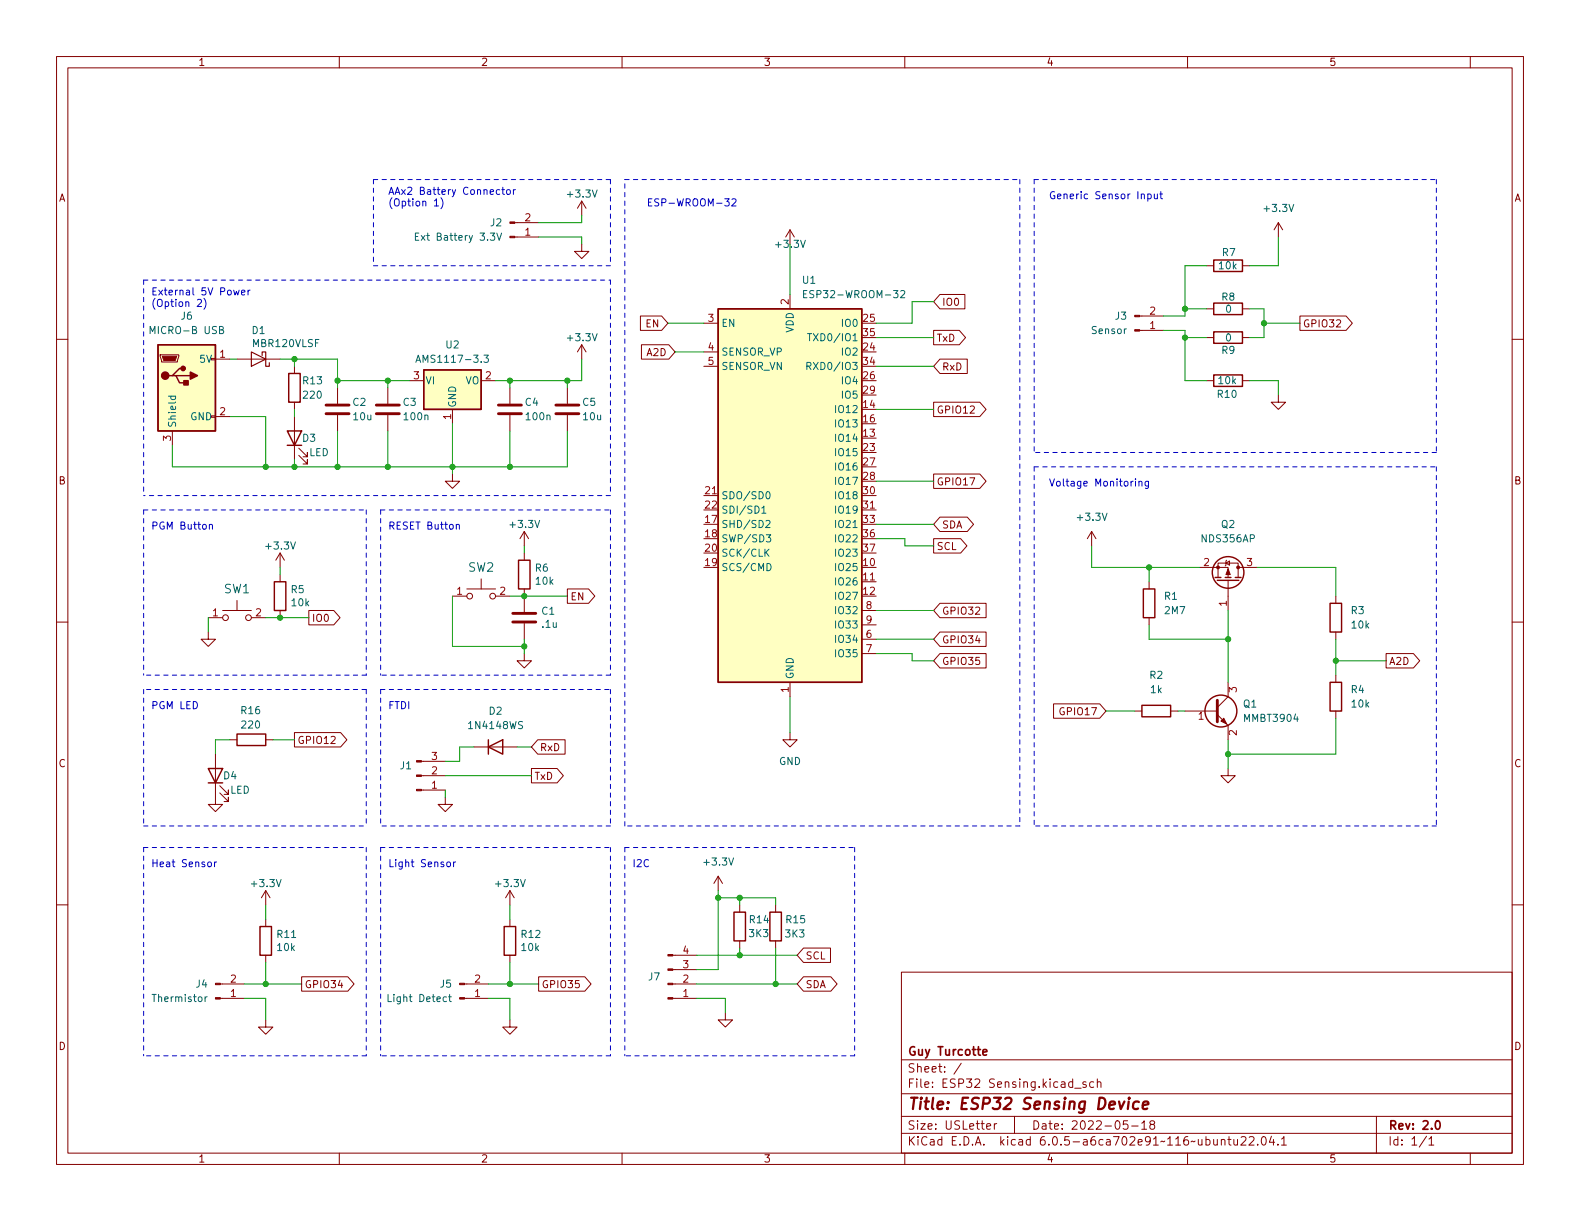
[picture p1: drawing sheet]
<svg xmlns="http://www.w3.org/2000/svg" width="279mm" height="216mm" viewBox="0 0 279 216" stroke-linecap="round" stroke-linejoin="round" font-family="sans-serif">
<g fill="none" stroke="#840000" stroke-width=".18">
<path d="M10 10h259.4v195.9h-259.4zM12 12h255.4v191.9h-255.4zM60 10v2M110 10v2M160 10v2M210 10v2M260 10v2M91 39.4h4.2M102.9 35.6v2.5M102.9 35.6l-.8 1.2M102.9 35.6l.7 1.2M226.1 39.4l-.8 1.2"/>
<path d="M226.1 39.4v2.5M226.1 39.4l.7 1.2M10 60h2M91 41.9h4.2M102.9 43.2v1.3h1.2l-1.2 1.2-1.3-1.2h1.3M113.2 55.9h3.8l1.1 1.3-1.1 1.2h-3.8zM124.5 57.2h2.5M139.7 40.6v2.6M139.7 52.1v2.5M139.7 40.6l-.8 1.3M139.7 40.6l.8 1.3M165.1 58.4h4.5l1.1 1.3-1.1 1.3h-4.5z"/>
<path d="M166.2 52.1h4.4v2.5h-4.4l-1.1-1.3zM201.5 55.9h4.2M201.5 58.4h4.2M213.4 47h1.2M213.4 54.6h1.2M213.4 59.7h1.2M219.7 47h1.3M219.7 54.6h1.3M219.7 59.7h1.3M229.9 55.9h8.1l1.1 1.3-1.1 1.2h-8.1zM267.4 60h2M28.3 62.7h3.3v.3l-.2 1h-2.8z"/>
<path d="M30.5 76.2v2.5M38.1 63.5h2.5M38.1 73.7h2.5M41.9 63.5h7.6M52.1 64.8v1.2M52.1 71.1v1.3M52.1 73.7v7.6M52.8 79.2l1.6 1.6v-.8v.8h-.8M59.7 68.6v2.8M59.7 73.4v2.8M68.6 68.6v2.8M68.6 73.4v2.8"/>
<path d="M72.4 67.3h2.5M80 72.4v2.5M85.1 67.3h2.5M90.2 68.6v2.8M90.2 73.4v2.8M100.3 68.6v2.8M100.3 73.4v2.8M102.9 61l-.8 1.2M102.9 61v2.5M102.9 61l.7 1.2M113.4 61h4.9l1.1 1.2-1.1 1.3h-4.9zM124.5 62.2h2.5"/>
<path d="M124.5 64.8h2.5M165.1 71.1h8.2l1.1 1.3-1.1 1.3h-8.2zM166.2 63.5h4.8v2.5h-4.8l-1.1-1.2zM213.4 67.3h1.2M219.7 67.3h1.3M226.1 69.9v1.2h1.2l-1.2 1.3-1.3-1.3h1.3M49.5 97.8l-.7 1.3M49.5 97.8v2.5M49.5 97.8l.8 1.3M52.8 80.5l1.6 1.5v-.7v.7h-.8M80 83.8v1.3h1.3l-1.3 1.3-1.3-1.3h1.3M92.7 94v2.5"/>
<path d="M92.7 97.8v1.3M92.7 94l-.8 1.3M92.7 94l.8 1.3M124.5 87.6h2.5M152.4 90.2h2.5M165.1 83.8h8.2l1.1 1.3-1.1 1.3h-8.2zM165.1 95.2h4.8l1.1 1.3-1.1 1.3h-4.8zM166.2 91.4h4.8l1.2 1.3-1.2 1.3h-4.8l-1.1-1.3zM193 94l-.7 1.3M193 94v2.5M193 94l.8 1.3M216.8 99.6l.6-.4v.7z"/>
<path d="M216.9 99.1l-.1 .1v.7l-.1 .2M10 110h2M36.8 111.8v1.2h1.3l-1.3 1.3-1.2-1.3h1.2M36.8 109.2h2.6M39.4 108h5M41.9 106.2v1.8M44.4 109.2h2.6M49.5 101.6v1.3M49.5 108v1.2M54.6 107.9h4.4l1.1 1.3-1.1 1.3h-4.4zM80 105.4h2.5M82.5 104.1h5.1"/>
<path d="M85.1 102.4v1.7M87.6 105.4h2.6M92.7 115.6v1.2h1.3l-1.3 1.3-1.3-1.3h1.3M92.7 104.1v4.1M92.7 110.2v2.8M100.3 104.1h3.8l1.1 1.3-1.1 1.3h-3.8zM152.4 108h2.5M152.4 102.9h2.5M152.4 113h2.5M152.4 115.6h2.5M152.4 110.5h2.5M166.2 106.7h8.2v2.5h-8.2l-1.1-1.2z"/>
<path d="M166.2 115.6h8.2v2.5h-8.2l-1.1-1.3zM166.2 111.8h8.2v2.5h-8.2l-1.1-1.3zM203.2 102.9v1.2M203.2 109.2v1.3M212.1 100.3h5.1v1.8M215.4 102.1v-2.5h3.5v2.5M217.2 102.6v5.4M218.9 100.3h3.3M236.2 105.4v1.3M236.2 111.8v1.2M236.2 119.4v1.3M245.1 115.6h4.8l1.2 1.2-1.2 1.3h-4.8z"/>
<path d="M267.4 110h2M38.1 133.4v8.8h1.3l-1.3 1.3-1.3-1.3h1.3M38.9 138.9l1.5 1.6v-.8v.8h-.8M40.6 130.8h1.3M47 130.8h1.3M52.1 129.5h8.1l1.1 1.3-1.1 1.3h-8.1zM74.5 134.6h4.2M74.5 137.2h4.2M74.5 139.7h4.2M83.8 132.1h7.6M94 135.9h4.5l1.1 1.3-1.1 1.2h-4.5zM95.1 130.8h4.8v2.6h-4.8l-1.1-1.3z"/>
<path d="M139.7 129.5v1.3h1.3l-1.3 1.3-1.3-1.3h1.3M139.7 120.7v2.5M186.3 124.5h8.2l1.1 1.2-1.1 1.3h-8.2zM200.7 125.7h1.2M207 125.7h1.3M209.5 125.7h5.8M215.3 126.4l1.9 1.9v2.5M217.2 135.9v1.3h1.2l-1.2 1.2-1.3-1.2h1.3M217.2 120.7v2.5l-1.9 1.9M236.2 125.7v1.3M10 160h2M38.9 140.2l1.5 1.5v-.7v.7h-.8"/>
<path d="M47 157.5l-.8 1.3M47 157.5v2.5M47 157.5l.8 1.3M78.7 141v1.2h1.3l-1.3 1.3-1.2-1.3h1.2M90.2 157.5v2.5M90.2 157.5l-.8 1.3M90.2 157.5l.7 1.3M127 154.9l-.8 1.3M127 154.9v2.6M127 154.9l.8 1.3M267.4 160h2M39 174h4.2"/>
<path d="M39 176.5h4.2M47 162.6v1.2M47 168.9v1.3M53.3 172.7h8.2l1.1 1.3-1.1 1.3h-8.2zM82.1 174h4.3M82.1 176.5h4.3M90.2 162.6v1.2M90.2 168.9v1.3M95.2 172.7h8.2l1.1 1.3-1.1 1.3h-8.2zM119 174h4.2M119 176.5h4.2M119 168.9h4.2"/>
<path d="M119 171.5h4.2M128.3 179.1v1.2h1.2l-1.2 1.3-1.3-1.3h1.3M130.8 160v1.3M130.8 166.4v1.2M137.2 160v1.3M137.2 166.4v1.2M142.1 167.6h4.8v2.6h-4.8l-1.1-1.3zM142.1 172.7h4.8l1.1 1.3-1.1 1.3h-4.8l-1.1-1.3zM159.4 171.9h108v32h-108zM47 180.3v1.3h1.3l-1.3 1.3-1.3-1.3h1.3M90.2 180.3v1.3h1.2l-1.2 1.3-1.3-1.3h1.3M159.4 197.4h108"/>
<path d="M159.4 193.4h108M159.4 187.4h108M170 188l-1.3 1.9M174.5 199.2l.7-.2-.1-.3h-.4l-.2 .2v.7h.6M175.8 198.7v1M176.3 198.7h-.3l-.2 .3M179.4 197.4v3M190 192.4h1.2M192 191.4l-.3-.1-.2 .2v.2l.5 .2v.3h-.5M193.4 191.4l-.4-.1-.3 .3v.4l.1 .2h.6M194 191.4l.3-.1 .3 .1 .1 .9M194 190.8v1.5"/>
<path d="M199.4 198.2h-.7l-.1 .7 .2-.2 .5 .1 .2 .2-.1 .5-.2 .2-.6-.2M200.1 199.1h1.2M201.9 198.6l.4-.4v1.5M201.9 199.7h.9M203.6 198.8l-.3-.3 .1-.2 .2-.1h.4l.2 .3-.1 .2-.6 .2-.2 .2 .1 .4 .2 .2 .4-.1 .2-.2-.1-.4-.2-.2M243.4 197.4v6.5M60 203.9v2M110 203.9v2M159.4 200.4h108M160 203.9v2M210 203.9v2M216 201.6l.2-.1h.3l.1 1"/>
<path d="M216 201.5v1M217.1 201.5h.6M217.3 201v1.3l.4 .2M218.2 201.5l.1 .9 .3 .1 .2-.2M218.8 201.5v1M219.5 201.1l.5-.1 .3 .1v.3l-.9 1.1h.9M220.9 201.1l.6-.1 .2 .1 .1 .3-1 1.1h1M222.4 202.3v.2M223.2 201.1l.2-.1a.81 .81 0 0 1 .6 .6 .81 .81 0 0 1-.3 .8l-.2 .1a.81 .81 0 0 1-.3-1.4zM224.8 200.9l-.3 1.1h.9M225.2 201.5v1M226 202.3v.2"/>
<path d="M226.6 201.4l.4-.4v1.5M226.6 202.5h.9M252.3 200.9l-1.3 1.9M252.7 201.4l.4-.4v1.5M252.7 202.5h.8M260 203.9v2"/>
<circle cx="39.9" cy="109.2" r=".51"/>
<circle cx="43.9" cy="109.2" r=".51"/>
<circle cx="83.1" cy="105.4" r=".51"/>
<circle cx="87.1" cy="105.4" r=".51"/>
</g>
<path d="M173.8 186.1l.7-.2v-.2l-.5-.1-.2 .2 .1 .7h.6M254 198.2h.2a.82 .82 0 0 1 .6 .6 .82 .82 0 0 1-.3 .8l-.2 .1a.81 .81 0 0 1-.6-.6 .81 .81 0 0 1 .3-.9z" fill="none" stroke="#840000" stroke-width=".3"/>
<path d="M199.6 194.8l-.2 1.3M199.7 194.1l-.1 .1 .1 .1 .1-.1-.1-.1v.2M201.4 194.9a.66 .66 0 0 0-1 .3l-.1 .5 .2 .3 .2 .1 .6-.1M202.1 195.4l1-.2-.1-.3-.5-.1-.4 .3v.9l.2 .1 .6-.1" fill="none" stroke="#840000" stroke-width=".4"/>
<g fill="#ffffc2" stroke="#ffffc2" stroke-width=".18">
<path d="M74.9 65.4h10.2v7h-10.2z"/>
<path d="M27.9 61h10.2v15.2h-10.2z"/>
<path d="M127 54.6h25.4v66.1h-25.4z"/>
</g>
<g fill="none" stroke="#840000" stroke-width=".25">
<path d="M127 54.6h25.4v66.1h-25.4zM214.6 46h5.1v2h-5.1zM214.6 53.6h5.1v2h-5.1zM214.6 58.7h5.1v2h-5.1zM27.9 61h10.2v15.2h-10.2zM30.5 66.4h.6l.6 1.3h1.3M31.1 66.4h2.6M32.4 65.2h-.7l-1.2 1.2h-.7M50.8 76.2h2.5l-1.2 2.5zM50.8 78.7h2.5M51.1 66h2v5.1h-2zM74.9 65.4h10.2v7h-10.2z"/>
<path d="M214.6 66.3h5.1v2h-5.1zM91.7 99.1h2v5h-2zM48.5 102.9h2v5.1h-2zM202.2 104.1h2v5.1h-2zM214.9 102.1h1M215.3 102.6h3.8M216.7 102.1h1M218.4 102.1h1.1M235.2 106.7h2v5.1h-2zM36.8 135.9h2.6l-1.3 2.5zM36.8 138.4h2.6M41.9 129.8h5.1v2h-5.1z"/>
<path d="M86.4 132.1l2.5-1.3v2.6zM86.4 130.8v2.6M201.9 124.7h5.1v2h-5.1zM235.2 120.7h2v5h-2zM46 163.8h2v5.1h-2zM89.2 163.8h2v5.1h-2zM129.8 161.3h2v5.1h-2zM136.1 161.3h2.1v5.1h-2.1z"/>
<circle cx="217.2" cy="101.2" r="2.79"/>
<circle cx="215.9" cy="125.7" r="2.82"/>
</g>
<g fill="none" stroke="#006464" stroke-width=".18">
<path d="M38.8 58.3h.6l.1-.2-.1-.3-.6-.1v1.3h.5l.2-.1 .1-.3-.4-.3M73.5 41.8h.4M74.1 41.2h-.6v1.3h.6M87.9 41.2l.4 1.3 .4-1.3M142.1 52h.4M142.7 51.4h-.6v1.2h.6M142.8 59h.7M143.2 59v1.3M159.3 51.5l.5-.1 .2 .3-.8 .9h.8M29.8 70.1h1.3M30.3 70.1l-.1 .3 .2 .3 .6-.2v-.4M73.5 64.1l.5-1.3 .4 1.3"/>
<path d="M73.7 63.7h.6M85.6 62.8h.8l-.5 .5 .4 .1v.6l-.2 .1-.5-.1M142.7 64.7h.6l.1-.2-.1-.3-.6-.1v1.2M143 64.7l.4 .6M134.7 89.8l.4-.3v1.2M134.7 90.7h.7M135.4 92.1l.5-.1 .3 .4-.8 .9h.8M135.4 97.6l.6 .8M135.5 94.6h.8l-.4 .4 .3 .2v.5l-.1 .1-.6-.1M135.6 87.1l.1-.2a.68 .68 0 0 1 .5 .7 .68 .68 0 0 1-.5 .6l-.1-.1-.2-.4zM135.6 99.6a.64 .64 0 0 1 .8 .7 .64 .64 0 0 1-.8 .6zM136 97.1l-.7 .7"/>
<path d="M36.3 176.3v.8M36.6 176.3l-.3 .2M79.3 176.3h.5M79.5 175.8v1.1l.3 .2"/>
</g>
<g fill="#840000" stroke="#840000" stroke-width=".25">
<path d="M33.7 65.8l1.2 .6-1.2 .7z"/>
<path d="M32.5 67.3h.8v.8h-.8z"/>
<circle cx="29.2" cy="66.4" r=".63"/>
<circle cx="32.4" cy="65.2" r=".38"/>
</g>
<g fill="#840000" stroke="#840000" stroke-width=".18">
<path d="M28.7 63h2.5l-.2 .8h-2z"/>
<path d="M217.2 100.6l.4 1h-.8z"/>
<path d="M73.7 134.5h.8v.2h-.8z"/>
<path d="M73.7 137h.8v.3h-.8z"/>
<path d="M73.7 139.6h.8v.2h-.8z"/>
<path d="M81.3 173.9h.8v.2h-.8z"/>
<path d="M81.3 176.4h.8v.3h-.8z"/>
<path d="M118.1 168.8h.9v.2h-.9z"/>
<path d="M118.1 171.3h.9v.3h-.9z"/>
<path d="M118.1 173.9h.9v.2h-.9z"/>
<path d="M118.1 176.4h.9v.3h-.9z"/>
<path d="M215.9 127.5l.5-.5 .5 1z"/>
<path d="M90.2 39.2h.8v.3h-.8z"/>
<path d="M90.2 41.8h.8v.2h-.8z"/>
<path d="M38.1 173.9h.9v.2h-.9z"/>
<path d="M38.1 176.4h.9v.3h-.9z"/>
<path d="M200.7 55.8h.8v.2h-.8z"/>
<path d="M200.7 58.3h.8v.2h-.8z"/>
<circle cx="215.4" cy="100.3" r=".25"/>
<circle cx="218.9" cy="100.3" r=".25"/>
</g>
<path d="M57.7 73.2h4M57.7 71.6h4M66.5 73.2h4.1M66.5 71.6h4.1M88.1 73.2h4.1M88.1 71.6h4.1M98.3 73.2h4.1M98.3 71.6h4.1M90.7 110h4M90.7 108.5h4M215.3 123.8v3.8" fill="none" stroke="#840000" stroke-width=".51"/>
<path d="M44.4 62.2l2.6 1.3-2.6 1.3zM46.4 62.9v-.7h.6v2.6h.6v-.7" fill="none" stroke="#840000" stroke-width=".2"/>
<g fill="none" stroke="#0000c2" stroke-width=".18">
<path d="M76.8 35.5l.4-.3v1.2M76.8 36.4h.7M78 35a1.46 1.46 0 0 1 0 1.9M88.4 33.6l-.4-.1-.2 .3 .1 .5h.5M88.7 33.5h.5M88.9 33.1v1.1l.3 .2M89.7 33.6l.3-.1 .2 .3v.3l-.2 .3-.3-.1-.1-.2zM90.8 33.5v.9M91.2 33.5l-.4 .3M128.2 35.2h.8l-.5 .4 .4 .2v.5l-.2 .1-.5-.1M129.4 35.3l.5-.1 .3 .3-.8 .9h.8M203 34.4l.3-.1 .3 .2-.1 .6h-.5"/>
<path d="M203 34.3v1.3M204.1 34.3l.1 .8 .3 .1 .2-.2M204.7 34.3v.9M205.1 34.3h.5M205.3 33.9v1.1l.3 .2M34.9 53.1l.5-.2 .2 .4-.7 .9h.7M36.1 52.7a1.46 1.46 0 0 1 0 2M41.3 51.3l.3 .9 .2-.6 .2 .6 .3-.9M42.7 51.7l.6-.1v-.2l-.4-.1-.2 .2 .1 .6h.5M43.9 51.3v.9M44.2 51.3l-.3 .3M37 92.8l.2-.1 .3 .1 .1 .8"/>
<path d="M37 92.7v.9M80.7 92.8l.2-.1 .3 .1v.8M80.7 92.7v.9M200.8 84.7v.1M200.8 85.1v.9M201.4 85.2l.2-.1 .3 .1v.8M201.4 85.1v.9M203.1 85.1v1l-.2 .3-.3-.1M203.1 85.2l-.4-.1-.2 .2 .1 .6h.5M36.8 152.5l.3-.1 .3 .3v.3l-.3 .3-.3-.1-.1-.2zM37.9 152.4v.9M38.3 152.4l-.4 .3"/>
<path d="M79.1 152.5l.3-.1 .3 .3v.3l-.3 .3-.3-.1-.1-.2zM80.2 152.4v.9M80.6 152.4l-.4 .3"/>
</g>
<g fill="none" stroke="#0000c2" stroke-width=".18" stroke-dasharray=".8 .8">
<path d="M66 31.8h41.9M66 31.8v15.2M107.9 31.8v15.2M110.5 31.8h69.8M180.3 31.8v114.3M182.9 31.8v48.2M182.9 31.8h71.1M254 31.8v48.2M25.4 49.5v38.1M25.4 49.5h82.5M107.9 49.5v38.1M107.9 47h-41.9"/>
<path d="M25.4 90.2h39.4M25.4 90.2v29.2M64.8 90.2v29.2M67.3 90.2v29.2M67.3 90.2h40.6M107.9 90.2v29.2M107.9 87.6h-82.5M182.9 82.6v63.5M182.9 82.6h71.1M254 82.6v63.5M254 80h-71.1M64.8 119.4h-39.4"/>
<path d="M107.9 119.4h-40.6M25.4 121.9v24.2M64.8 121.9h-39.4M64.8 121.9v24.2M67.3 121.9v24.2M67.3 121.9h40.6M107.9 121.9v24.2M25.4 146.1h39.4M25.4 149.9h39.4M25.4 149.9v36.8M64.8 149.9v36.8M67.3 149.9h40.6"/>
<path d="M67.3 149.9v36.8M107.9 149.9v36.8M107.9 146.1h-40.6M110.5 149.9h40.6M110.5 146.1v-114.3M110.5 149.9v36.8M151.1 149.9v36.8M180.3 146.1h-69.8M254 146.1h-71.1M64.8 186.7h-39.4M107.9 186.7h-40.6M151.1 186.7h-40.6"/>
</g>
<g fill="none" stroke="#009600" stroke-width=".18">
<path d="M102.9 38.1v1.3h-7.7M95.2 41.9h7.7v1.3M118.1 57.2h6.4M139.7 43.2v8.9M154.9 59.7h10.2M165.1 53.3h-3.8v3.9h-6.4M205.7 58.4h3.8v8.9h3.9M209.5 59.7h3.9M209.5 54.6h3.9M213.4 47h-3.9v8.9h-3.8M221 54.6h2.5v5.1h-2.5M223.5 57.2h6.4"/>
<path d="M226.1 41.9v5.1h-5.1M40.6 63.5h1.3M40.6 73.7h6.4v8.9M49.5 63.5h10.2v5.1M52.1 63.5v1.3M52.1 72.4v1.3M59.7 67.3h12.7M59.7 76.2v6.4M68.6 67.3v1.3M68.6 76.2v6.4M80 74.9v8.9M90.2 67.3v1.3"/>
<path d="M90.2 76.2v6.4M100.3 76.2v6.4h-69.8v-3.9M100.3 67.3v1.3M102.9 63.5v3.8h-15.3M119.4 62.2h5.1M154.9 72.4h10.2M154.9 64.8h10.2M221 67.3h5.1v2.6M52.1 81.3v1.3M92.7 96.5v1.3M154.9 95.3h5.1v1.2h5.1M154.9 85.1h10.2"/>
<path d="M154.9 92.7h10.2M193 96.5v3.8h19.1M36.8 109.2v2.6M47 109.2h7.6M49.5 100.3v1.3M80 105.4v8.9h12.7M90.2 105.4h10.1M92.7 113v2.6M154.9 115.6h6.4v1.2h3.8M154.9 113h10.2M154.9 108h10.2M203.2 110.5v2.5h14"/>
<path d="M203.2 100.3v2.6M217.2 108v12.7M222.2 100.3h14v5.1M236.2 116.8h8.9M236.2 113v6.4M40.6 130.8h-2.5v2.6M48.3 130.8h3.8M78.7 137.2h15.3M78.7 139.7v1.3M83.8 132.1h-2.5v2.5h-2.6M91.4 132.1h2.6M139.7 123.2v6.3"/>
<path d="M195.6 125.7h5.1M208.3 125.7h1.2M217.2 130.8v5.1M236.2 127v6.4h-19M127 158.8h10.2v1.2M127 157.5v14h-3.8M130.8 158.8v1.2M43.2 176.5h3.8v3.8M43.2 174h10.1M47 160v2.6M47 170.2v3.8M86.4 174h8.8"/>
<path d="M86.4 176.5h3.8v3.8M90.2 160v2.6M90.2 170.2v3.8M123.2 168.9h17.8M123.2 174h17.8M123.2 176.5h5.1v2.6M130.8 167.6v1.3M137.2 167.6v6.4"/>
</g>
<g fill="#009600" stroke="#009600" stroke-width=".18">
<circle cx="47" cy="174" r=".46"/>
<circle cx="52.1" cy="82.6" r=".46"/>
<circle cx="59.7" cy="82.6" r=".46"/>
<circle cx="68.6" cy="67.3" r=".46"/>
<circle cx="68.6" cy="82.6" r=".46"/>
<circle cx="52.1" cy="63.5" r=".46"/>
<circle cx="59.7" cy="67.3" r=".46"/>
<circle cx="92.7" cy="114.3" r=".46"/>
<circle cx="90.2" cy="67.3" r=".46"/>
<circle cx="90.2" cy="82.6" r=".46"/>
<circle cx="80" cy="82.6" r=".46"/>
<circle cx="100.3" cy="67.3" r=".46"/>
<circle cx="90.2" cy="174" r=".46"/>
<circle cx="130.8" cy="158.8" r=".46"/>
<circle cx="92.7" cy="105.4" r=".46"/>
<circle cx="127" cy="158.8" r=".46"/>
<circle cx="47" cy="82.6" r=".46"/>
<circle cx="49.5" cy="109.2" r=".46"/>
<circle cx="236.2" cy="116.8" r=".46"/>
<circle cx="137.2" cy="174" r=".46"/>
<circle cx="217.2" cy="133.4" r=".46"/>
<circle cx="217.2" cy="113" r=".46"/>
<circle cx="203.2" cy="100.3" r=".46"/>
<circle cx="130.8" cy="168.9" r=".46"/>
<circle cx="209.5" cy="54.6" r=".46"/>
<circle cx="209.5" cy="59.7" r=".46"/>
<circle cx="223.5" cy="57.2" r=".46"/>
</g>
<text font-size="2.8" fill="#840000" x="160.4" y="196.2">Title: ESP32 Sensing Device</text>
<g font-size="2.1" fill="#006464">
<text x="82.8" y="101.1">SW2</text>
<text x="39.6" y="104.9">SW1</text>
</g>
<g font-size="2.1" fill="#840000">
<text x="160.4" y="189.7">Sheet: /</text>
<text x="160.4" y="186.7">Guy Turcotte</text>
<text x="160.4" y="192.4">File: ESP32 Sensing.kicad_sch</text>
<text x="160.4" y="202.5">KiCad E.D.A. kicad 6.0.5-a6ca702e91~116~ubuntu22.04.1</text>
<text x="160.4" y="199.7">Size: USLetter</text>
<text x="182.4" y="199.7">Date: 2022-05-18</text>
<text x="245.4" y="199.7">Rev: 2.0</text>
<text x="245.4" y="202.5">Id: 1/1</text>
</g>
<g font-size="1.8" fill="#840000">
<text x="35" y="11.6">1</text>
<text x="85" y="11.6">2</text>
<text x="135" y="11.6">3</text>
<text x="185" y="11.6">4</text>
<text x="235" y="11.6">5</text>
<text x="10.3" y="35.6">A</text>
<text x="267.7" y="35.6">A</text>
<text x="114.2" y="57.9">EN</text>
<text x="166.5" y="54.1">IO0</text>
<text x="230.3" y="57.9">GPIO32</text>
<text x="114.4" y="63">A2D</text>
<text x="165.6" y="60.4">TxD</text>
<text x="166.5" y="65.5">RxD</text>
<text x="165.6" y="73.1">GPIO12</text>
<text x="10.3" y="85.7">B</text>
<text x="165.6" y="85.8">GPIO17</text>
<text x="267.7" y="85.7">B</text>
<text x="166.5" y="93.4">SDA</text>
<text x="165.6" y="97.2">SCL</text>
<text x="100.8" y="106.1">EN</text>
<text x="55.1" y="109.9">IO0</text>
<text x="166.5" y="108.7">GPIO32</text>
<text x="166.5" y="113.8">GPIO34</text>
<text x="166.5" y="117.6">GPIO35</text>
<text x="245.6" y="117.6">A2D</text>
<text x="52.5" y="131.5">GPIO12</text>
<text x="187.8" y="126.5">GPIO17</text>
<text x="10.3" y="135.6">C</text>
<text x="94.5" y="137.9">TxD</text>
<text x="95.4" y="132.8">RxD</text>
<text x="267.7" y="135.6">C</text>
<text x="142.4" y="169.6">SCL</text>
<text x="53.8" y="174.7">GPIO34</text>
<text x="95.7" y="174.7">GPIO35</text>
<text x="142.4" y="174.7">SDA</text>
<text x="10.3" y="185.7">D</text>
<text x="267.7" y="185.7">D</text>
<text x="35" y="205.6">1</text>
<text x="85" y="205.6">2</text>
<text x="135" y="205.6">3</text>
<text x="185" y="205.6">4</text>
<text x="235" y="205.6">5</text>
</g>
<g font-size="1.8" fill="#0000c2">
<text x="68.6" y="34.4">AAx2 Battery Connector</text>
<text x="185.4" y="35.2">Generic Sensor Input</text>
<text x="68.6" y="36.5">(Option 1)</text>
<text x="114.3" y="36.5">ESP-WROOM-32</text>
<text x="26.7" y="52.2">External 5V Power</text>
<text x="26.7" y="54.3">(Option 2)</text>
<text x="185.4" y="86">Voltage Monitoring</text>
<text x="26.7" y="93.6">PGM Button</text>
<text x="68.6" y="93.6">RESET Button</text>
<text x="26.7" y="125.4">PGM LED</text>
<text x="68.6" y="125.4">FTDI</text>
<text x="26.7" y="153.3">Heat Sensor</text>
<text x="68.6" y="153.3">Light Sensor</text>
<text x="111.8" y="153.3">I2C</text>
</g>
<g font-size="1.8" fill="#006464">
<text x="100.5" y="34.9">+3.3V</text>
<text x="86.7" y="40">J2</text>
<text x="223.7" y="37.5">+3.3V</text>
<text x="74.3" y="42.5">Ext Battery 3.3V</text>
<text x="137.4" y="43.8">+3.3V</text>
<text x="215.6" y="47.6">10k</text>
<text x="216.2" y="45.3">R7</text>
<text x="141.9" y="50.2">U1</text>
<text x="143.1" y="52.7">ESP32-WROOM-32</text>
<text x="216.1" y="53.1">R8</text>
<text x="27" y="59.1">MICRO-B USB</text>
<text x="32" y="56.5">J6</text>
<text x="44.6" y="59.1">D1</text>
<text x="127.5" y="57.8">EN</text>
<text x="140.3" y="58.9" transform="rotate(-90 140.3 58.9)">VDD</text>
<text x="149" y="57.8">IO0</text>
<text x="193.1" y="59.1">Sensor</text>
<text x="197.2" y="56.5">J3</text>
<text x="216.8" y="55.3">0</text>
<text x="35.4" y="64.1">5V</text>
<text x="44.8" y="61.4">MBR120VLSF</text>
<text x="74.6" y="64.1">AMS1117-3.3</text>
<text x="78.9" y="61.6">U2</text>
<text x="100.5" y="60.3">+3.3V</text>
<text x="127.5" y="62.9">SENSOR_VP</text>
<text x="127.5" y="65.4">SENSOR_VN</text>
<text x="143.8" y="65.4">RXD0/IO3</text>
<text x="144" y="60.3">TXD0/IO1</text>
<text x="149" y="62.9">IO2</text>
<text x="216.1" y="62.6">R9</text>
<text x="216.7" y="60.4">0</text>
<text x="53.6" y="67.9">R13</text>
<text x="53.8" y="70.5">220</text>
<text x="62.4" y="71.8">C2</text>
<text x="71.3" y="71.8">C3</text>
<text x="75.2" y="67.9">VI</text>
<text x="82.3" y="67.9">VO</text>
<text x="92.9" y="71.8">C4</text>
<text x="103.1" y="71.8">C5</text>
<text x="149" y="67.9">IO4</text>
<text x="149" y="70.5">IO5</text>
<text x="215.4" y="70.3">R10</text>
<text x="215.5" y="67.9">10k</text>
<text x="31.1" y="75.7" transform="rotate(-90 31.1 75.7)">Shield</text>
<text x="33.7" y="74.3">GND</text>
<text x="62.6" y="74.3">10u</text>
<text x="71.6" y="74.3">100n</text>
<text x="80.6" y="72.1" transform="rotate(-90 80.6 72.1)">GND</text>
<text x="93.2" y="74.3">100n</text>
<text x="103.2" y="74.3">10u</text>
<text x="148.1" y="73">IO12</text>
<text x="148.1" y="75.6">IO13</text>
<text x="53.5" y="78.1">D3</text>
<text x="54.6" y="80.6">LED</text>
<text x="148.1" y="78.1">IO14</text>
<text x="148.1" y="80.6">IO15</text>
<text x="148.1" y="83.2">IO16</text>
<text x="127.5" y="88.3">SDO/SD0</text>
<text x="148.1" y="85.7">IO17</text>
<text x="148.1" y="88.3">IO18</text>
<text x="90.4" y="93.3">+3.3V</text>
<text x="127.5" y="93.3">SHD/SD2</text>
<text x="127.5" y="95.9">SWP/SD3</text>
<text x="127.5" y="90.8">SDI/SD1</text>
<text x="148.1" y="90.8">IO19</text>
<text x="148.1" y="93.3">IO21</text>
<text x="148.1" y="95.9">IO22</text>
<text x="190.7" y="92.1">+3.3V</text>
<text x="212.6" y="95.9">NDS356AP</text>
<text x="216" y="93.3">Q2</text>
<text x="47.2" y="97.2">+3.3V</text>
<text x="94.7" y="101.1">R6</text>
<text x="127.5" y="101">SCS/CMD</text>
<text x="127.5" y="98.4">SCK/CLK</text>
<text x="148.1" y="101">IO25</text>
<text x="148.1" y="98.4">IO23</text>
<text x="51.5" y="104.9">R5</text>
<text x="51.6" y="107.2">10k</text>
<text x="94.8" y="103.4">10k</text>
<text x="148.1" y="103.5">IO26</text>
<text x="148.1" y="106">IO27</text>
<text x="205.9" y="106">R1</text>
<text x="95.8" y="108.7">C1</text>
<text x="95.9" y="111">.1u</text>
<text x="148.1" y="113.7">IO34</text>
<text x="148.1" y="108.6">IO32</text>
<text x="148.1" y="111.1">IO33</text>
<text x="206" y="108.6">2M7</text>
<text x="238.9" y="108.6">R3</text>
<text x="239.1" y="111.1">10k</text>
<text x="148.1" y="116.2">IO35</text>
<text x="140.3" y="120.1" transform="rotate(-90 140.3 120.1)">GND</text>
<text x="203.3" y="120">R2</text>
<text x="203.5" y="122.6">1k</text>
<text x="219.9" y="125.1">Q1</text>
<text x="238.9" y="122.6">R4</text>
<text x="239.1" y="125.1">10k</text>
<text x="42.7" y="126.3">R16</text>
<text x="42.8" y="128.8">220</text>
<text x="83.1" y="128.9">1N4148WS</text>
<text x="86.5" y="126.4">D2</text>
<text x="220.2" y="127.6">MMBT3904</text>
<text x="39.6" y="137.8">D4</text>
<text x="70.8" y="136">J1</text>
<text x="137.7" y="135.3">GND</text>
<text x="40.7" y="140.3">LED</text>
<text x="124.7" y="153">+3.3V</text>
<text x="44.7" y="156.8">+3.3V</text>
<text x="87.8" y="156.8">+3.3V</text>
<text x="49.1" y="165.8">R11</text>
<text x="92.3" y="165.8">R12</text>
<text x="132.6" y="165.7">3K3</text>
<text x="132.6" y="163.2">R14</text>
<text x="138.9" y="165.8">3K3</text>
<text x="139.1" y="163.2">R15</text>
<text x="49.1" y="168.1">10k</text>
<text x="92.3" y="168.1">10k</text>
<text x="114.7" y="173.4">J7</text>
<text x="27.1" y="177.2">Thermistor</text>
<text x="34.7" y="174.6">J4</text>
<text x="69" y="177.2">Light Detect</text>
<text x="77.9" y="174.6">J5</text>
</g>
<g font-size="1.8" fill="#a90000">
<text x="92.9" y="41.7">1</text>
<text x="92.9" y="39.1">2</text>
<text x="139.4" y="53.8" transform="rotate(-90 139.4 53.8)">2</text>
<text x="125.2" y="56.9">3</text>
<text x="152.7" y="56.9">25</text>
<text x="152.7" y="59.4">35</text>
<text x="203.3" y="58.2">1</text>
<text x="203.3" y="55.6">2</text>
<text x="38.9" y="63.2">1</text>
<text x="125.2" y="62">4</text>
<text x="125.2" y="64.5">5</text>
<text x="152.7" y="62">24</text>
<text x="152.7" y="64.5">34</text>
<text x="73.2" y="67.1">3</text>
<text x="85.9" y="67.1">2</text>
<text x="152.7" y="67.1">26</text>
<text x="152.7" y="69.6">29</text>
<text x="30.2" y="78" transform="rotate(-90 30.2 78)">3</text>
<text x="38.9" y="73.4">2</text>
<text x="79.8" y="74.2" transform="rotate(-90 79.8 74.2)">1</text>
<text x="152.7" y="77.2">13</text>
<text x="152.7" y="72.1">14</text>
<text x="152.7" y="74.7">16</text>
<text x="152.7" y="79.8">23</text>
<text x="152.7" y="82.3">27</text>
<text x="124.7" y="87.4">21</text>
<text x="124.7" y="89.9">22</text>
<text x="152.7" y="84.8">28</text>
<text x="152.7" y="87.4">30</text>
<text x="152.7" y="89.9">31</text>
<text x="124.7" y="92.5">17</text>
<text x="124.7" y="95">18</text>
<text x="152.7" y="92.5">33</text>
<text x="152.7" y="95">36</text>
<text x="124.7" y="100.1">19</text>
<text x="124.7" y="97.5">20</text>
<text x="152.7" y="100.1">10</text>
<text x="152.7" y="97.5">37</text>
<text x="212.9" y="100.1">2</text>
<text x="220.5" y="100.1">3</text>
<text x="80.8" y="105.2">1</text>
<text x="88.4" y="105.2">2</text>
<text x="152.7" y="102.6">11</text>
<text x="152.7" y="105.2">12</text>
<text x="153.2" y="107.7">8</text>
<text x="216.9" y="107.2" transform="rotate(-90 216.9 107.2)">1</text>
<text x="37.6" y="109">1</text>
<text x="45.2" y="109">2</text>
<text x="153.2" y="112.8">6</text>
<text x="153.2" y="110.2">9</text>
<text x="153.2" y="115.3">7</text>
<text x="139.4" y="122.4" transform="rotate(-90 139.4 122.4)">1</text>
<text x="218.7" y="122.4" transform="rotate(-90 218.7 122.4)">3</text>
<text x="211.9" y="127.3">1</text>
<text x="218.7" y="130" transform="rotate(-90 218.7 130)">2</text>
<text x="76.3" y="136.9">2</text>
<text x="76.3" y="134.4">3</text>
<text x="76.3" y="139.4">1</text>
<text x="40.8" y="173.7">2</text>
<text x="84" y="173.7">2</text>
<text x="120.8" y="173.7">2</text>
<text x="120.8" y="171.2">3</text>
<text x="120.8" y="168.7">4</text>
<text x="40.8" y="176.3">1</text>
<text x="84" y="176.3">1</text>
<text x="120.8" y="176.3">1</text>
</g>
</svg>
